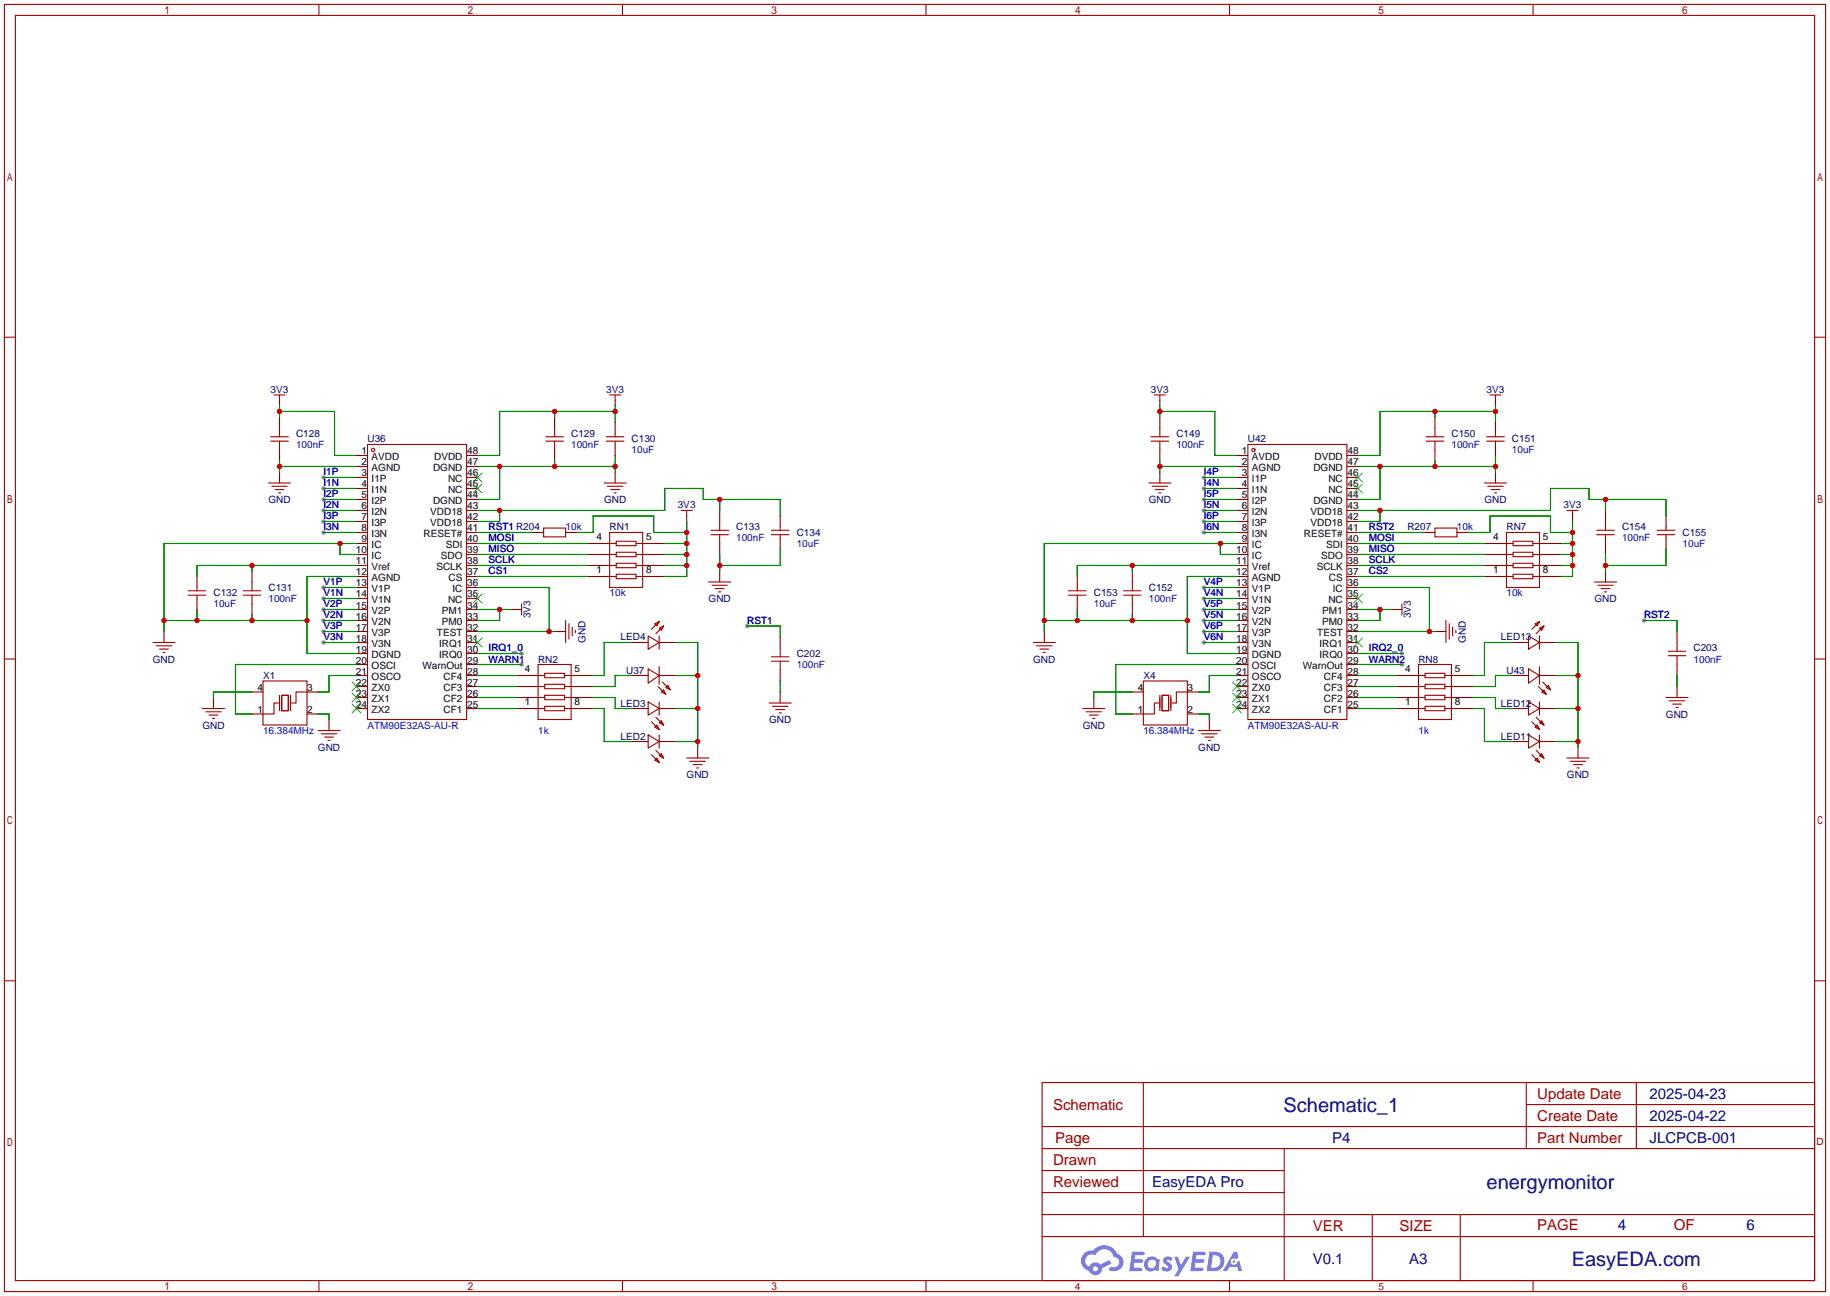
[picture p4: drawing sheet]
<svg xmlns="http://www.w3.org/2000/svg" width="422mm" height="299mm" viewBox="0 0 422 299" stroke-linecap="round" stroke-linejoin="round" font-family="sans-serif">
<g fill="#999">
<circle cx="74.7" cy="110.2" r=".51"/>
<circle cx="74.7" cy="112.8" r=".51"/>
<circle cx="74.7" cy="115.3" r=".51"/>
<circle cx="74.7" cy="117.9" r=".51"/>
<circle cx="74.7" cy="120.4" r=".51"/>
<circle cx="74.7" cy="122.9" r=".51"/>
<circle cx="74.7" cy="135.6" r=".51"/>
<circle cx="74.7" cy="138.2" r=".51"/>
<circle cx="74.7" cy="140.7" r=".51"/>
<circle cx="74.7" cy="143.3" r=".51"/>
<circle cx="74.7" cy="145.8" r=".51"/>
<circle cx="74.7" cy="148.3" r=".51"/>
<circle cx="120.4" cy="153.4" r=".51"/>
<circle cx="120.4" cy="150.9" r=".51"/>
<circle cx="277.9" cy="110.2" r=".51"/>
<circle cx="277.9" cy="112.8" r=".51"/>
<circle cx="277.9" cy="115.3" r=".51"/>
<circle cx="277.9" cy="117.9" r=".51"/>
<circle cx="277.9" cy="120.4" r=".51"/>
<circle cx="277.9" cy="122.9" r=".51"/>
<circle cx="277.9" cy="135.6" r=".51"/>
<circle cx="277.9" cy="138.2" r=".51"/>
<circle cx="277.9" cy="140.7" r=".51"/>
<circle cx="277.9" cy="143.3" r=".51"/>
<circle cx="277.9" cy="145.8" r=".51"/>
<circle cx="277.9" cy="148.3" r=".51"/>
<circle cx="323.6" cy="153.4" r=".51"/>
<circle cx="323.6" cy="150.9" r=".51"/>
<circle cx="172.5" cy="144.5" r=".51"/>
<circle cx="379.5" cy="143.3" r=".51"/>
</g>
<g fill="none" stroke="#a10000" stroke-width=".25">
<path d="M1 1h420.4v297.2h-420.4zM3.6 3.6h415.2v292.1h-415.2zM73.6 1v2.6M143.7 1v2.6M213.7 1v2.6M283.8 1v2.6M353.9 1v2.6M1 77.9h2.6M418.8 77.9h2.6M1 152.1h2.6M418.8 152.1h2.6M1 226.4h2.6"/>
<path d="M418.8 226.4h2.6M240.5 249.9h178.3v45.8h-178.3zM263.9 249.9v35.6M352.3 249.9v15.3M352.3 255h66.5M377.7 249.9v15.3M240.5 270.3h55.9M240.5 265.2h178.3M240.5 275.3h55.9M240.5 260.1h178.3M296.4 265.2v30.5M73.6 295.7v2.5"/>
<path d="M143.7 295.7v2.5M213.7 295.7v2.5M240.5 285.5h178.3M240.5 280.4h178.3M283.8 295.7v2.5M316.7 280.4v15.3M337.1 280.4v15.3M353.9 295.7v2.5"/>
</g>
<g fill="#5487ff">
<path d="M268.8 290.3a1.3 1.3 0 0 1 1.8 .3l-.4 .6a.54 .54 0 0 0-.9-.2l.1 .2a1.28 1.28 0 0 1 .8 2 1.53 1.53 0 0 1-2.2-.3l.6-.6 .7 .5a.31 .31 0 0 0 .4-.3 .31 .31 0 0 0-.3-.3 1.12 1.12 0 0 1-.6-1.9z"/>
<path d="M271.1 290.2h.8l.7 1.9 1.1-1.9h1l-2.8 4.5h-.8l.9-1.7z"/>
<path d="M261.3 289h2.2a.46 .46 0 0 1 .6 .1 .46 .46 0 0 1 .1 .5l-.4 .2h-1.7l-.2 .9h1.7a.4 .4 0 0 1 .3 .4 .4 .4 0 0 1-.4 .4h-1.7l-.2 1.2h1.4a.46 .46 0 0 1 .5 .1 .46 .46 0 0 1 .1 .5l-.3 .2h-2.7z"/>
<path d="M275.4 289h2.2a.47 .47 0 0 1 .6 .1 .47 .47 0 0 1 .1 .5l-.4 .2h-1.7l-.2 .9h1.7a.4 .4 0 0 1 .3 .4 .4 .4 0 0 1-.4 .4h-1.7l-.2 1.2h1.4a.46 .46 0 0 1 .5 .1 .46 .46 0 0 1 .1 .5l-.3 .2h-2.6z"/>
<path d="M284.8 289h.7l.4 1.3-.7 .4a.75 .75 0 0 0-1.1 .3 .75 .75 0 0 0 .5 1 .75 .75 0 0 0 .9-.6l.6-.3 .6 2.4h-.9l-.2-1h-1.9l-.5 1h-.9z"/>
<path d="M279.2 289l-.7 4.5h1.5a2.27 2.27 0 0 0 2.6-2.3 2.27 2.27 0 0 0-2.7-2.2zM280 289.8a1.5 1.5 0 0 1 1.7 1.5 1.5 1.5 0 0 1-1.9 1.4h-.3z"/>
<path d="M264.6 290.6a1.6 1.6 0 0 0-.3 2.3 1.6 1.6 0 0 0 2.3 .2l.8 .4 .3-2.5-.2-.3h-.4a1.58 1.58 0 0 0-2.5-.1zM265.2 291.1a.99 .99 0 0 1 1.6 .6 .99 .99 0 0 1-1.3 1.1 .98 .98 0 0 1-.3-1.7z"/>
<path d="M250.2 289.4a2.37 2.37 0 0 0 1.2 4 1.54 1.54 0 0 0 1.7 1 1.54 1.54 0 0 0 1.3-1.6l2.1-1.1-.4-.8-2.1 1.1a1.57 1.57 0 0 0-2.6 .4 1.5 1.5 0 0 1-.7-2.1 1.5 1.5 0 0 1 2.1-.5 2.23 2.23 0 0 1 2.3-1.4 2.23 2.23 0 0 1 2 1.8 1.16 1.16 0 0 1 1.3 1.1 1.16 1.16 0 0 1-1.1 1.3h-.7a.47 .47 0 0 0-.6 .3 .47 .47 0 0 0 .4 .6 2.14 2.14 0 0 0 2.8-1.4 2.14 2.14 0 0 0-1.4-2.7 3.2 3.2 0 0 0-5.4-.7l-1.2 .1zM252.3 292.9a.58 .58 0 0 1 1.1 0 .58 .58 0 0 1-1.1 0z"/>
<circle cx="284.8" cy="291.3" r=".28"/>
</g>
<g fill="none" stroke="#870000" stroke-width=".25">
<path d="M64.5 92.5v1.2M64.5 96.3v2.5M128 96.3v2.5M142 92.5v1.2M142 97.5v2.6M267.7 92.5v1.2M267.7 96.3v2.5M331.2 96.3v2.5M345.2 92.5v1.2M345.2 97.5v2.6M64.5 103.9v2.5M64.5 109v2.5"/>
<path d="M82.3 105.2h2.5M82.3 107.7h2.5M82.3 110.2h2.5M82.3 112.8h2.5M82.3 115.3h2.5M82.3 117.9h2.5M107.7 105.2h2.5M107.7 107.7h2.5M107.7 110.2h2.5M107.7 112.8h2.5M107.7 115.3h2.5M107.7 117.9h2.5"/>
<path d="M128 103.9v2.5M142 102.6v2.6M142 109v2.5M158.5 119.1v1.3M166.1 117.9v2.5M180.1 119.1v2.6M267.7 103.9v2.5M267.7 109v2.5M285.5 105.2h2.5M285.5 107.7h2.5M285.5 110.2h2.5M285.5 112.8h2.5"/>
<path d="M285.5 115.3h2.5M285.5 117.9h2.5M310.9 105.2h2.5M310.9 107.7h2.5M310.9 110.2h2.5M310.9 112.8h2.5M310.9 115.3h2.5M310.9 117.9h2.5M331.2 103.9v2.5M345.2 102.6v2.6M345.2 109v2.5M363 119.1v1.3"/>
<path d="M370.6 117.9v2.5M384.6 119.1v2.6M45.5 133.1v2.5M45.5 138.2v2.5M58.2 131.8v2.6M58.2 139.4v2.6M82.3 133.1h2.5M82.3 130.6h2.5M82.3 128h2.5M82.3 125.5h2.5M82.3 120.4h2.5M82.3 122.9h2.5"/>
<path d="M82.3 135.6h2.5M82.3 138.2h2.5M107.7 133.1h2.5M107.7 130.6h2.5M107.7 128h2.5M107.7 125.5h2.5M107.7 120.4h2.5M107.7 122.9h2.5M107.7 135.6h2.5M107.7 138.2h2.5M122.9 122.9h2.6M130.6 122.9h2.5"/>
<path d="M135.6 133.1h5.1M135.6 130.6h5.1M135.6 128h5.1M135.6 125.5h5.1M148.3 133.1h5.1M148.3 130.6h5.1M148.3 128h5.1M148.3 125.5h5.1M166.1 125.5v2.5M166.1 131.8v2.6M180.1 124.2v2.5M248.7 133.1v2.5"/>
<path d="M248.7 138.2v2.5M261.4 131.8v2.6M261.4 139.4v2.6M285.5 133.1h2.5M285.5 130.6h2.5M285.5 128h2.5M285.5 125.5h2.5M285.5 120.4h2.5M285.5 122.9h2.5M285.5 135.6h2.5M285.5 138.2h2.5M310.9 133.1h2.5"/>
<path d="M310.9 130.6h2.5M310.9 128h2.5M310.9 125.5h2.5M310.9 120.4h2.5M310.9 122.9h2.5M310.9 135.6h2.5M310.9 138.2h2.5M328.7 122.9h2.5M336.3 122.9h2.5M342.6 133.1h5.1M342.6 130.6h5.1M342.6 128h5.1"/>
<path d="M342.6 125.5h5.1M355.3 133.1h5.1M355.3 130.6h5.1M355.3 128h5.1M355.3 125.5h5.1M370.6 125.5v2.5M370.6 131.8v2.6M384.6 124.2v2.5M37.8 145.8v2.5M58.2 159.8h2.5M70.9 159.8h2.5M82.3 140.7h2.5"/>
<path d="M82.3 143.3h2.5M82.3 145.8h2.5M82.3 148.3h2.5M82.3 150.9h2.5M82.3 153.4h2.5M82.3 156h2.5M82.3 158.5h2.5M107.7 140.7h2.5M107.7 143.3h2.5M107.7 145.8h2.5M107.7 148.3h2.5M107.7 150.9h2.5"/>
<path d="M107.7 153.4h2.5M107.7 156h2.5M107.7 158.5h2.5M117.9 140.7h1.2M119.1 156h5.1M119.1 158.5h5.1M128 145.8h2.6M131.8 156h5.1M131.8 158.5h5.1M145.8 148.3h3.8M145.8 156h3.8M152.1 148.3h3.9"/>
<path d="M152.1 156h3.9M180.1 147.1v2.5M180.1 154.7v2.5M180.1 159.8v2.5M241 145.8v2.5M261.4 159.8h2.5M274.1 159.8h2.5M285.5 140.7h2.5M285.5 143.3h2.5M285.5 145.8h2.5M285.5 148.3h2.5M285.5 150.9h2.5"/>
<path d="M285.5 153.4h2.5M285.5 156h2.5M285.5 158.5h2.5M310.9 140.7h2.5M310.9 143.3h2.5M310.9 145.8h2.5M310.9 148.3h2.5M310.9 150.9h2.5M310.9 153.4h2.5M310.9 156h2.5M310.9 158.5h2.5M321.1 140.7h1.2"/>
<path d="M322.3 156h5.1M322.3 158.5h5.1M331.2 145.8h2.6M335 156h5.1M335 158.5h5.1M349 148.3h3.8M349 156h3.8M355.3 148.3h3.9M355.3 156h3.9M387.1 145.8v2.5M387.1 153.4v2.6M387.1 158.5v2.5"/>
<path d="M49.3 161v2.6M58.2 164.8h2.5M70.9 164.8h2.5M75.9 166.1v2.6M82.3 161h2.5M82.3 163.6h2.5M107.7 161h2.5M107.7 163.6h2.5M119.1 161h5.1M119.1 163.6h5.1M131.8 161h5.1M131.8 163.6h5.1"/>
<path d="M145.8 163.6h3.8M145.8 171.2h3.8M152.1 163.6h3.9M152.1 171.2h3.9M161 172.5v2.5M252.5 161v2.6M261.4 164.8h2.5M274.1 164.8h2.5M279.1 166.1v2.6M285.5 161h2.5M285.5 163.6h2.5M310.9 161h2.5"/>
<path d="M310.9 163.6h2.5M322.3 161h5.1M322.3 163.6h5.1M335 161h5.1M335 163.6h5.1M349 163.6h3.8M349 171.2h3.8M355.3 163.6h3.9M355.3 171.2h3.9M364.2 172.5v2.5"/>
</g>
<g fill="none" stroke="#a10000" stroke-width=".25">
<path d="M63.2 91.2h2.6M64.5 91.2v1.3M64.5 98.8v2M128 98.8v2M140.7 91.2h2.6M142 91.2v1.3M266.4 91.2h2.6M267.7 91.2v1.3M267.7 98.8v2M331.2 98.8v2M343.9 91.2h2.6M345.2 91.2v1.3"/>
<path d="M62 111.5h5.1M62.5 101.9h4M62.5 100.8h4M62.7 112.3h3.6M63.5 113h2M64.3 113.8h.5M64.5 101.9v2M84.8 102.6h22.9v63.5h-22.9zM126 101.9h4M126 100.8h4M128 101.9v2M139.4 111.5h5.1"/>
<path d="M140 101.9h4M140 100.8h4M140.2 112.3h3.6M141 113h2M141.7 113.8h.5M142 100.1v.7M142 101.9v.7M157.2 117.9h2.6M158.5 117.9v1.2M265.2 111.5h5.1M265.7 101.9h4M265.7 100.8h4"/>
<path d="M265.9 112.3h3.6M266.7 113h2M267.5 113.8h.5M267.7 101.9v2M288 102.6h22.9v63.5h-22.9zM329.2 101.9h4M329.2 100.8h4M331.2 101.9v2M342.6 111.5h5.1M343.2 101.9h4M343.2 100.8h4M343.4 112.3h3.6"/>
<path d="M344.2 113h2M344.9 113.8h.5M345.2 100.1v.7M345.2 101.9v.7M361.7 117.9h2.5M363 117.9v1.2M43.4 137.4h4.1M43.4 136.4h4.1M45.5 135.6v.8M45.5 137.4v.8M56.1 137.4h4.1M56.1 136.4h4.1"/>
<path d="M58.2 134.4v2M58.2 137.4v2M120.4 139.4v2.6M125.5 121.9h5.1v2.1h-5.1zM140.7 125.5h1.5M140.7 122.9h7.6v12.7h-7.6zM140.7 133.1h1.5M140.7 128h1.5M140.7 130.6h1.5M142.2 132.6h4.6v1h-4.6zM142.2 130h4.6v1.1h-4.6zM142.2 127.5h4.6v1h-4.6z"/>
<path d="M142.2 125h4.6v1h-4.6zM146.8 125.5h1.5M146.8 133.1h1.5M146.8 128h1.5M146.8 130.6h1.5M163.6 134.4h5.1M164.1 123.4h4M164.1 122.4h4M164.3 135.1h3.6M165.1 135.9h2M165.9 136.7h.5M166.1 120.4v2"/>
<path d="M166.1 123.4v2.1M178.1 123.4h4M178.1 122.4h4M180.1 121.7v.7M180.1 123.4v.8M246.6 137.4h4.1M246.6 136.4h4.1M248.7 135.6v.8M248.7 137.4v.8M259.3 137.4h4.1M259.3 136.4h4.1M261.4 134.4v2"/>
<path d="M261.4 137.4v2M323.6 139.4v2.6M331.2 121.9h5.1v2.1h-5.1zM347.7 125.5h1.5M347.7 133.1h1.5M347.7 128h1.5M347.7 122.9h7.6v12.7h-7.6zM347.7 130.6h1.5M349.2 132.6h4.6v1h-4.6zM349.2 130h4.6v1.1h-4.6zM349.2 127.5h4.6v1h-4.6zM349.2 125h4.6v1h-4.6z"/>
<path d="M353.8 125.5h1.5M353.8 133.1h1.5M353.8 128h1.5M353.8 130.6h1.5M368 134.4h5.1M368.6 123.4h4M368.6 122.4h4M368.8 135.1h3.6M369.6 135.9h2M370.3 136.7h.5M370.6 120.4v2M370.6 123.4v2.1"/>
<path d="M382.5 123.4h4.1M382.5 122.4h4.1M384.6 121.7v.7M384.6 123.4v.8M35.3 148.3h5.1M36.1 149.1h3.5M36.8 149.9h2.1M37.6 150.6h.5M60.7 157.2h10.2v10.2h-10.2zM70.9 159.8h-2.6v2.5h-1M119.1 140.7h1.3M124.2 156h1.5"/>
<path d="M124.2 153.4h7.6v12.7h-7.6zM124.2 158.5h1.5M125.7 158h4.6v1h-4.6zM125.7 155.4h4.6v1.1h-4.6zM130.3 156h1.5M130.3 158.5h1.5M130.6 143.3v5M131.3 144v3.6M132.1 144.8v2M132.8 145.5v.5M149.6 154.4l2.5 1.6-2.5 1.7zM149.6 146.8l2.5 1.5-2.5 1.6z"/>
<path d="M151.1 144l1-.5-.5 1zM151.9 158.5l1.8 1.8M152.1 145l1.1-.5-.5 1zM152.1 146.8v3.1M152.1 153.9v4.1M152.1 143.5l-1.7 1.8M152.7 159.8l.5-.5 .5 1zM152.9 157.5l1.8 1.8M153.2 144.5l-1.8 1.8M154.2 158.2l.5 1.1-1-.6zM178.1 152.7h4M178.1 151.6h4"/>
<path d="M180.1 149.6v2M180.1 152.7v2M238.5 148.3h5.1M239.3 149.1h3.5M240 149.9h2.1M240.8 150.6h.5M263.9 157.2h10.2v10.2h-10.2zM274.1 159.8h-2.6v2.5h-1M322.3 140.7h1.3M327.4 156h1.5M327.4 158.5h1.5M327.4 153.4h7.6v12.7h-7.6z"/>
<path d="M328.9 158h4.6v1h-4.6zM328.9 155.4h4.6v1.1h-4.6zM333.5 156h1.5M333.5 158.5h1.5M333.8 143.3v5M334.5 144v3.6M335.3 144.8v2M336 145.5v.5M352.8 154.4l2.5 1.6-2.5 1.7zM352.8 146.8l2.5 1.5-2.5 1.6zM354.3 144l1-.5-.5 1zM355.1 158.5l1.8 1.8"/>
<path d="M355.3 145l1.1-.5-.5 1zM355.3 146.8v3.1M355.3 153.9v4.1M355.3 143.5l-1.7 1.8M355.9 159.8l.5-.5 .5 1zM356.1 157.5l1.8 1.8M356.4 144.5l-1.8 1.8M356.9 158.7l.5-.5 .5 1.1zM385.1 151.4h4M385.1 150.4h4M387.1 148.3v2.1M387.1 151.4v2"/>
<path d="M46.7 163.6h5.1M47.5 164.3h3.6M48.3 165.1h2M49 165.9h.5M64.3 162.3h-1.1v2.5h-2.5M64.5 160.5v3.6M65 160.5h1.5v3.6h-1.5zM67.1 160.5v3.6M73.4 168.7h5.1M74.2 169.4h3.5M74.9 170.2h2.1M75.7 170.9h.5"/>
<path d="M124.2 163.6h1.5M124.2 161h1.5M125.7 163.1h4.6v1h-4.6zM125.7 160.5h4.6v1h-4.6zM130.3 163.6h1.5M130.3 161h1.5M149.6 169.7l2.5 1.5-2.5 1.5zM149.6 162.1l2.5 1.5-2.5 1.5zM150.4 174.2l1.7 1.8M150.4 166.6l1.7 1.8M151.1 175.5l.5-.5 .5 1zM151.1 167.9l.5-.5 .5 1z"/>
<path d="M151.4 173.2l1.8 1.8M151.4 165.6l1.8 1.8M152.1 174.5l.6-.5 .5 1zM152.1 166.9l.6-.5 .5 1zM152.1 162.1v3M152.1 169.7v3M158.5 175h5.1M159.3 175.8h3.5M160 176.5h2.1M160.8 177.3h.5M177.5 162.3h5.1M178.3 163.1h3.6"/>
<path d="M179.1 163.8h2M179.8 164.6h.5M249.9 163.6h5.1M250.7 164.3h3.6M251.5 165.1h2M252.2 165.9h.5M267.5 162.3h-1.1v2.5h-2.5M267.7 160.5v3.6M268.2 160.5h1.5v3.6h-1.5zM270.3 160.5v3.6M276.6 168.7h5.1M277.4 169.4h3.5"/>
<path d="M278.1 170.2h2.1M278.9 170.9h.5M327.4 163.6h1.5M327.4 161h1.5M328.9 163.1h4.6v1h-4.6zM328.9 160.5h4.6v1h-4.6zM333.5 163.6h1.5M333.5 161h1.5M352.8 169.7l2.5 1.5-2.5 1.5zM352.8 162.1l2.5 1.5-2.5 1.5zM353.6 174.2l1.7 1.8M353.6 166.6l1.7 1.8"/>
<path d="M354.3 175.5l.5-.5 .5 1zM354.3 167.9l.5-.5 .5 1zM354.6 173.2l1.8 1.8M354.6 165.6l1.8 1.8M355.3 162.1v3M355.3 169.7v3M355.9 174l.5 1-1.1-.5zM355.9 166.4l.5 1-1.1-.5zM361.7 175h5.1M362.5 175.8h3.5M363.2 176.5h2.1M364 177.3h.5"/>
<path d="M384.6 161h5M385.3 161.8h3.6M386.1 162.6h2M386.8 163.3h.5"/>
<circle cx="86.1" cy="103.9" r=".38"/>
<circle cx="289.3" cy="103.9" r=".38"/>
</g>
<g fill="none" stroke="#008700" stroke-width=".25">
<path d="M64.5 93.7v2.6M64.5 95h12.7v10.2h5.1M128 95v1.3M142 95h-26.7v10.2h-5.1M142 93.7v3.8M267.7 95h12.7v10.2h5.1M267.7 93.7v2.6M331.2 95v1.3M345.2 95h-26.7v10.2h-5.1M345.2 93.7v3.8M64.5 106.4v2.6M64.5 107.7h17.8"/>
<path d="M74.7 115.3h7.6M74.7 110.2h7.6M74.7 112.8h7.6M74.7 117.9h7.6M110.2 107.7h31.8M110.2 117.9h43.2v-5.1h8.9v2.5h17.8v3.8M115.3 107.7v7.6h-5.1M115.3 117.9v2.5h-5.1M128 106.4v1.3M142 105.2v3.8M166.1 115.3v2.6M267.7 107.7h17.8"/>
<path d="M267.7 106.4v2.6M277.9 115.3h7.6M277.9 110.2h7.6M277.9 112.8h7.6M277.9 117.9h7.6M313.4 107.7h31.8M313.4 117.9h44.5v-5.1h8.9v2.5h17.8v3.8M318.5 107.7v7.6h-5.1M318.5 117.9v2.5h-5.1M331.2 106.4v1.3M345.2 105.2v3.8M370.6 115.3v2.6"/>
<path d="M58.2 130.6v1.2M74.7 120.4h7.6M74.7 122.9h7.6M74.7 135.6h7.6M74.7 138.2h7.6M78.5 125.5v2.5h3.8M82.3 125.5h-44.5v20.3M82.3 130.6h-36.8v2.5M82.3 133.1h-11.4v17.8h11.4M110.2 122.9h12.7M110.2 125.5h25.4M110.2 128h25.4"/>
<path d="M110.2 133.1h25.4M110.2 130.6h25.4M110.2 135.6h16.5v10.2M133.1 122.9h3.8v-3.8h14v3.8h7.6M153.4 125.5h5.1M153.4 128h5.1M153.4 130.6h5.1M158.5 120.4v12.7h-5.1M166.1 128v3.8M180.1 126.7v3.9h-14M261.4 130.6v1.2M277.9 120.4h7.6"/>
<path d="M277.9 122.9h7.6M277.9 135.6h7.6M277.9 138.2h7.6M281.7 125.5v2.5h3.8M285.5 125.5h-44.5v20.3M285.5 133.1h-11.4v17.8h11.4M285.5 130.6h-36.8v2.5M313.4 122.9h15.3M313.4 125.5h29.2M313.4 128h29.2M313.4 133.1h29.2M313.4 130.6h29.2"/>
<path d="M313.4 135.6h16.5v10.2M338.8 122.9h5.1v-3.8h14v3.8h5.1M360.4 125.5h2.6M360.4 128h2.6M360.4 130.6h2.6M363 120.4v12.7h-2.6M370.6 128v3.8M384.6 126.7v3.9h-14M37.8 143.3h33.1M45.5 140.7v2.6M58.2 142v1.3M58.2 159.8h-8.9v1.2"/>
<path d="M74.7 143.3h7.6M74.7 140.7h7.6M74.7 145.8h7.6M74.7 148.3h7.6M82.3 156h-6.4v3.8h-2.5M82.3 153.4h-27.9v11.4h3.8M110.2 150.9h10.2M110.2 140.7h7.7M110.2 145.8h17.8M110.2 156h8.9M110.2 153.4h10.2M110.2 158.5h8.9"/>
<path d="M115.3 140.7v2.6h-5.1M145.8 156h-3.8v2.5h-5.1M145.8 148.3h-6.4v7.7h-2.5M156 148.3h5v24.2M156 156h5M172.5 144.5h7.6v2.6M180.1 157.2v2.6M241 143.3h33.1M248.7 140.7v2.6M261.4 159.8h-8.9v1.2M261.4 142v1.3M277.9 143.3h7.6"/>
<path d="M277.9 140.7h7.6M277.9 145.8h7.6M277.9 148.3h7.6M285.5 156h-6.4v3.8h-2.5M285.5 153.4h-27.9v11.4h3.8M313.4 150.9h10.2M313.4 140.7h7.7M313.4 145.8h17.8M313.4 156h8.9M313.4 153.4h10.2M313.4 158.5h8.9M318.5 140.7v2.6h-5.1"/>
<path d="M349 148.3h-6.4v7.7h-2.5M349 156h-3.8v2.5h-5.1M359.2 148.3h5v24.2M359.2 156h5M379.5 143.3h7.6v2.5M387.1 156v2.5M73.4 164.8h2.5v1.3M110.2 161h8.9M110.2 163.6h8.9M136.9 161h5.1v2.6h3.8M136.9 163.6h2.5v7.6h6.4M156 163.6h5"/>
<path d="M156 171.2h5M276.6 164.8h2.5v1.3M313.4 161h8.9M313.4 163.6h8.9M340.1 161h5.1v2.6h3.8M340.1 163.6h2.5v7.6h6.4M359.2 163.6h5M359.2 171.2h5"/>
</g>
<g fill="none" stroke="#3c3" stroke-width=".25">
<path d="M109.2 109.2l2.1 2.1M109.2 111.8l2.1 2M111.3 109.2l-2.1 2.1M111.3 111.8l-2.1 2M312.4 109.2l2.1 2.1M312.4 111.8l2.1 2M314.5 109.2l-2.1 2.1M314.5 111.8l-2.1 2M109.2 137.2l2.1 2M111.3 137.2l-2.1 2M312.4 137.2l2.1 2M314.5 137.2l-2.1 2"/>
<path d="M81.3 157.5l2 2M83.3 157.5l-2 2M109.2 147.3l2.1 2.1M111.3 147.3l-2.1 2.1M284.5 157.5l2 2M286.5 157.5l-2 2M312.4 147.3l2.1 2.1M314.5 147.3l-2.1 2.1M81.3 162.6l2 2M81.3 160l2 2.1M83.3 162.6l-2 2M83.3 160l-2 2.1"/>
<path d="M284.5 162.6l2 2M284.5 160l2 2.1M286.5 162.6l-2 2M286.5 160l-2 2.1"/>
</g>
<g fill="#c00">
<circle cx="64.5" cy="95" r=".63"/>
<circle cx="64.5" cy="107.7" r=".63"/>
<circle cx="142" cy="95" r=".63"/>
<circle cx="128" cy="95" r=".63"/>
<circle cx="142" cy="107.7" r=".63"/>
<circle cx="128" cy="107.7" r=".63"/>
<circle cx="115.3" cy="107.7" r=".63"/>
<circle cx="78.5" cy="125.5" r=".63"/>
<circle cx="37.8" cy="143.3" r=".63"/>
<circle cx="45.5" cy="143.3" r=".63"/>
<circle cx="58.2" cy="143.3" r=".63"/>
<circle cx="70.9" cy="143.3" r=".63"/>
<circle cx="58.2" cy="130.6" r=".63"/>
<circle cx="161" cy="171.2" r=".63"/>
<circle cx="161" cy="163.6" r=".63"/>
<circle cx="161" cy="156" r=".63"/>
<circle cx="126.7" cy="145.8" r=".63"/>
<circle cx="115.3" cy="140.7" r=".63"/>
<circle cx="158.5" cy="125.5" r=".63"/>
<circle cx="158.5" cy="128" r=".63"/>
<circle cx="158.5" cy="130.6" r=".63"/>
<circle cx="158.5" cy="122.9" r=".63"/>
<circle cx="166.1" cy="115.3" r=".63"/>
<circle cx="115.3" cy="117.9" r=".63"/>
<circle cx="166.1" cy="130.6" r=".63"/>
<circle cx="267.7" cy="95" r=".63"/>
<circle cx="267.7" cy="107.7" r=".63"/>
<circle cx="345.2" cy="95" r=".63"/>
<circle cx="331.2" cy="95" r=".63"/>
<circle cx="331.2" cy="107.7" r=".63"/>
<circle cx="345.2" cy="107.7" r=".63"/>
<circle cx="318.5" cy="107.7" r=".63"/>
<circle cx="281.7" cy="125.5" r=".63"/>
<circle cx="241" cy="143.3" r=".63"/>
<circle cx="248.7" cy="143.3" r=".63"/>
<circle cx="261.4" cy="143.3" r=".63"/>
<circle cx="274.1" cy="143.3" r=".63"/>
<circle cx="261.4" cy="130.6" r=".63"/>
<circle cx="364.2" cy="171.2" r=".63"/>
<circle cx="364.2" cy="163.6" r=".63"/>
<circle cx="364.2" cy="156" r=".63"/>
<circle cx="329.9" cy="145.8" r=".63"/>
<circle cx="318.5" cy="140.7" r=".63"/>
<circle cx="363" cy="125.5" r=".63"/>
<circle cx="363" cy="128" r=".63"/>
<circle cx="363" cy="130.6" r=".63"/>
<circle cx="363" cy="122.9" r=".63"/>
<circle cx="370.6" cy="115.3" r=".63"/>
<circle cx="318.5" cy="117.9" r=".63"/>
<circle cx="370.6" cy="130.6" r=".63"/>
</g>
<g font-size="4.6" fill="#000080">
<text x="296.3" y="256.6">Schematic_1</text>
<text x="343.1" y="274.4">energymonitor</text>
<text x="362.8" y="292.2">EasyEDA.com</text>
</g>
<g font-size="3.5" fill="#a00000">
<text x="243.1" y="256.2">Schematic</text>
<text x="354.8" y="253.7">Update Date</text>
<text x="243.6" y="263.8">Page</text>
<text x="354.8" y="258.8">Create Date</text>
<text x="354.8" y="263.8">Part Number</text>
<text x="243.1" y="268.9">Drawn</text>
<text x="243.1" y="274">Reviewed</text>
<text x="303" y="284.2">VER</text>
<text x="323" y="284.2">SIZE</text>
<text x="354.8" y="283.9">PAGE</text>
<text x="386.3" y="283.9">OF</text>
</g>
<g font-size="3.5" fill="#000080">
<text x="380.7" y="253.7">2025-04-23</text>
<text x="307.5" y="263.8">P4</text>
<text x="380.7" y="263.8">JLCPCB-001</text>
<text x="380.7" y="258.8">2025-04-22</text>
<text x="265.9" y="274">EasyEDA Pro</text>
<text x="373.4" y="283.9">4</text>
<text x="403.2" y="283.9">6</text>
<text x="303" y="291.8">V0.1</text>
<text x="325.3" y="291.8">A3</text>
</g>
<g font-size="2.3" fill="#000080">
<text x="62.5" y="90.7">3V3</text>
<text x="139.9" y="90.7">3V3</text>
<text x="265.7" y="90.7">3V3</text>
<text x="343.1" y="90.7">3V3</text>
<text x="68.3" y="100.9">C128</text>
<text x="131.8" y="100.9">C129</text>
<text x="271.5" y="100.9">C149</text>
<text x="335" y="100.9">C150</text>
<text x="84.8" y="102.2">U36</text>
<text x="145.8" y="102.2">C130</text>
<text x="288" y="102.2">U42</text>
<text x="349" y="102.2">C151</text>
<text x="62" y="116.1">GND</text>
<text x="139.4" y="116.1">GND</text>
<text x="156.4" y="117.4">3V3</text>
<text x="265.2" y="116.1">GND</text>
<text x="342.6" y="116.1">GND</text>
<text x="360.9" y="117.4">3V3</text>
<text x="140.7" y="122.5">RN1</text>
<text x="169.9" y="122.5">C133</text>
<text x="183.9" y="123.7">C134</text>
<text x="324.9" y="122.5">R207</text>
<text x="347.7" y="122.5">RN7</text>
<text x="374.4" y="122.5">C154</text>
<text x="388.4" y="123.7">C155</text>
<text x="49.3" y="137.7">C132</text>
<text x="62" y="136.4">C131</text>
<text x="252.5" y="137.7">C153</text>
<text x="265.2" y="136.4">C152</text>
<text x="122.5" y="142.8" transform="rotate(-90 122.5 142.8)">3V3</text>
<text x="163.6" y="139">GND</text>
<text x="325.7" y="142.8" transform="rotate(-90 325.7 142.8)">3V3</text>
<text x="368" y="139">GND</text>
<text x="135.2" y="148.4" transform="rotate(-90 135.2 148.4)">GND</text>
<text x="143.3" y="147.9">LED4</text>
<text x="338.4" y="148.4" transform="rotate(-90 338.4 148.4)">GND</text>
<text x="346.5" y="147.9">LED13</text>
<text x="35.3" y="153">GND</text>
<text x="124.2" y="153">RN2</text>
<text x="144.5" y="155.5">U37</text>
<text x="183.9" y="151.7">C202</text>
<text x="238.5" y="153">GND</text>
<text x="327.4" y="153">RN8</text>
<text x="347.7" y="155.5">U43</text>
<text x="390.9" y="150.4">C203</text>
<text x="60.7" y="156.8">X1</text>
<text x="263.9" y="156.8">X4</text>
<text x="143.3" y="163.1">LED3</text>
<text x="177.5" y="166.9">GND</text>
<text x="346.5" y="163.1">LED12</text>
<text x="384.5" y="165.7">GND</text>
<text x="46.7" y="168.2">GND</text>
<text x="73.4" y="173.3">GND</text>
<text x="143.3" y="170.7">LED2</text>
<text x="249.9" y="168.2">GND</text>
<text x="276.6" y="173.3">GND</text>
<text x="346.5" y="170.7">LED11</text>
<text x="158.5" y="179.6">GND</text>
<text x="361.7" y="179.6">GND</text>
</g>
<g font-size="2.3" fill="#00f">
<text x="68.3" y="103.4">100nF</text>
<text x="131.8" y="103.4">100nF</text>
<text x="145.8" y="104.7">10uF</text>
<text x="271.5" y="103.4">100nF</text>
<text x="335" y="103.4">100nF</text>
<text x="349" y="104.7">10uF</text>
<text x="74.7" y="109.8">I1P</text>
<text x="74.7" y="112.3">I1N</text>
<text x="277.9" y="109.8">I4P</text>
<text x="277.9" y="112.3">I4N</text>
<text x="74.7" y="114.9">I2P</text>
<text x="74.7" y="117.4">I2N</text>
<text x="74.7" y="119.9">I3P</text>
<text x="277.9" y="114.9">I5P</text>
<text x="277.9" y="117.4">I5N</text>
<text x="277.9" y="119.9">I6P</text>
<text x="74.7" y="122.5">I3N</text>
<text x="112.8" y="125">MOSI</text>
<text x="112.8" y="122.5">RST1 R204</text>
<text x="130.6" y="122.5">10k</text>
<text x="169.9" y="125">100nF</text>
<text x="277.9" y="122.5">I6N</text>
<text x="316" y="125">MOSI</text>
<text x="316" y="122.5">RST2</text>
<text x="336.3" y="122.5">10k</text>
<text x="374.4" y="125">100nF</text>
<text x="112.8" y="127.6">MISO</text>
<text x="112.8" y="130.1">SCLK</text>
<text x="183.9" y="126.3">10uF</text>
<text x="316" y="127.6">MISO</text>
<text x="316" y="130.1">SCLK</text>
<text x="388.4" y="126.3">10uF</text>
<text x="74.7" y="135.2">V1P</text>
<text x="74.7" y="137.7">V1N</text>
<text x="112.8" y="132.6">CS1</text>
<text x="140.7" y="137.7">10k</text>
<text x="277.9" y="135.2">V4P</text>
<text x="277.9" y="137.7">V4N</text>
<text x="316" y="132.6">CS2</text>
<text x="347.7" y="137.7">10k</text>
<text x="49.3" y="140.3">10uF</text>
<text x="62" y="139">100nF</text>
<text x="74.7" y="140.3">V2P</text>
<text x="74.7" y="142.8">V2N</text>
<text x="252.5" y="140.3">10uF</text>
<text x="265.2" y="139">100nF</text>
<text x="277.9" y="140.3">V5P</text>
<text x="277.9" y="142.8">V5N</text>
<text x="379.5" y="142.8">RST2</text>
<text x="74.7" y="145.3">V3P</text>
<text x="74.7" y="147.9">V3N</text>
<text x="172.5" y="144.1">RST1</text>
<text x="277.9" y="145.3">V6P</text>
<text x="277.9" y="147.9">V6N</text>
<text x="112.8" y="153">WARN1</text>
<text x="112.8" y="150.4">IRQ1_0</text>
<text x="183.9" y="154.2">100nF</text>
<text x="316" y="153">WARN2</text>
<text x="316" y="150.4">IRQ2_0</text>
<text x="390.9" y="153">100nF</text>
<text x="60.7" y="169.5">16.384MHz</text>
<text x="84.8" y="168.2">ATM90E32AS-AU-R</text>
<text x="124.2" y="169.5">1k</text>
<text x="263.9" y="169.5">16.384MHz</text>
<text x="288" y="168.2">ATM90E32AS-AU-R</text>
<text x="327.4" y="169.5">1k</text>
</g>
<g font-size="2.3">
<text x="83.4" y="107.5">2</text>
<text x="83.4" y="104.9">1</text>
<text x="85.8" y="106.2">AVDD</text>
<text x="100.2" y="106.2">DVDD</text>
<text x="107.8" y="104.9">48</text>
<text x="107.8" y="107.5">47</text>
<text x="286.6" y="107.5">2</text>
<text x="286.6" y="104.9">1</text>
<text x="289" y="106.2">AVDD</text>
<text x="303.4" y="106.2">DVDD</text>
<text x="311" y="104.9">48</text>
<text x="311" y="107.5">47</text>
<text x="83.4" y="112.5">4</text>
<text x="83.4" y="110">3</text>
<text x="85.8" y="113.8">I1N</text>
<text x="85.8" y="111.3">I1P</text>
<text x="85.8" y="108.7">AGND</text>
<text x="100" y="108.7">DGND</text>
<text x="103.4" y="111.3">NC</text>
<text x="103.4" y="113.8">NC</text>
<text x="107.8" y="110">46</text>
<text x="107.8" y="112.5">45</text>
<text x="286.6" y="112.5">4</text>
<text x="286.6" y="110">3</text>
<text x="289" y="113.8">I1N</text>
<text x="289" y="111.3">I1P</text>
<text x="289" y="108.7">AGND</text>
<text x="303.2" y="108.7">DGND</text>
<text x="306.6" y="111.3">NC</text>
<text x="306.6" y="113.8">NC</text>
<text x="311" y="110">46</text>
<text x="311" y="112.5">45</text>
<text x="83.4" y="117.6">6</text>
<text x="83.4" y="115.1">5</text>
<text x="85.8" y="118.9">I2N</text>
<text x="85.8" y="116.4">I2P</text>
<text x="99.3" y="118.9">VDD18</text>
<text x="100" y="116.4">DGND</text>
<text x="107.8" y="115.1">44</text>
<text x="107.8" y="117.6">43</text>
<text x="286.6" y="117.6">6</text>
<text x="286.6" y="115.1">5</text>
<text x="289" y="118.9">I2N</text>
<text x="289" y="116.4">I2P</text>
<text x="302.5" y="118.9">VDD18</text>
<text x="303.2" y="116.4">DGND</text>
<text x="311" y="115.1">44</text>
<text x="311" y="117.6">43</text>
<text x="83.4" y="125.2">9</text>
<text x="83.4" y="122.7">8</text>
<text x="83.4" y="120.2">7</text>
<text x="85.8" y="124">I3N</text>
<text x="85.8" y="121.4">I3P</text>
<text x="97.8" y="124">RESET#</text>
<text x="99.3" y="121.4">VDD18</text>
<text x="107.8" y="120.2">42</text>
<text x="107.8" y="122.7">41</text>
<text x="107.8" y="125.2">40</text>
<text x="137.7" y="124.8">4</text>
<text x="149.1" y="124.8">5</text>
<text x="286.6" y="125.2">9</text>
<text x="286.6" y="122.7">8</text>
<text x="286.6" y="120.2">7</text>
<text x="289" y="124">I3N</text>
<text x="289" y="121.4">I3P</text>
<text x="301" y="124">RESET#</text>
<text x="302.5" y="121.4">VDD18</text>
<text x="311" y="120.2">42</text>
<text x="311" y="122.7">41</text>
<text x="311" y="125.2">40</text>
<text x="344.7" y="124.8">4</text>
<text x="356.1" y="124.8">5</text>
<text x="82.1" y="130.3">11</text>
<text x="82.1" y="127.8">10</text>
<text x="85.8" y="131.6">Vref</text>
<text x="85.8" y="129.1">IC</text>
<text x="85.8" y="126.5">IC</text>
<text x="100.7" y="131.6">SCLK</text>
<text x="101.8" y="129.1">SDO</text>
<text x="102.9" y="126.5">SDI</text>
<text x="107.8" y="127.8">39</text>
<text x="107.8" y="130.3">38</text>
<text x="285.3" y="130.3">11</text>
<text x="285.3" y="127.8">10</text>
<text x="289" y="131.6">Vref</text>
<text x="289" y="129.1">IC</text>
<text x="289" y="126.5">IC</text>
<text x="303.9" y="131.6">SCLK</text>
<text x="305" y="129.1">SDO</text>
<text x="306.1" y="126.5">SDI</text>
<text x="311" y="127.8">39</text>
<text x="311" y="130.3">38</text>
<text x="82.1" y="137.9">14</text>
<text x="82.1" y="135.4">13</text>
<text x="82.1" y="132.9">12</text>
<text x="85.8" y="136.7">V1P</text>
<text x="85.8" y="134.1">AGND</text>
<text x="103.5" y="134.1">CS</text>
<text x="104.4" y="136.7">IC</text>
<text x="107.8" y="132.9">37</text>
<text x="107.8" y="135.4">36</text>
<text x="107.8" y="137.9">35</text>
<text x="137.7" y="132.4">1</text>
<text x="149.1" y="132.4">8</text>
<text x="285.3" y="137.9">14</text>
<text x="285.3" y="135.4">13</text>
<text x="285.3" y="132.9">12</text>
<text x="289" y="136.7">V1P</text>
<text x="289" y="134.1">AGND</text>
<text x="306.7" y="134.1">CS</text>
<text x="307.6" y="136.7">IC</text>
<text x="311" y="132.9">37</text>
<text x="311" y="135.4">36</text>
<text x="311" y="137.9">35</text>
<text x="344.7" y="132.4">1</text>
<text x="356.1" y="132.4">8</text>
<text x="82.1" y="143">16</text>
<text x="82.1" y="140.5">15</text>
<text x="85.8" y="141.8">V2P</text>
<text x="85.8" y="139.2">V1N</text>
<text x="102" y="141.8">PM1</text>
<text x="103.4" y="139.2">NC</text>
<text x="107.8" y="140.5">34</text>
<text x="107.8" y="143">33</text>
<text x="285.3" y="143">16</text>
<text x="285.3" y="140.5">15</text>
<text x="289" y="141.8">V2P</text>
<text x="289" y="139.2">V1N</text>
<text x="305.2" y="141.8">PM1</text>
<text x="306.6" y="139.2">NC</text>
<text x="311" y="140.5">34</text>
<text x="311" y="143">33</text>
<text x="82.1" y="148.1">18</text>
<text x="82.1" y="145.6">17</text>
<text x="85.8" y="149.4">V3N</text>
<text x="85.8" y="146.8">V3P</text>
<text x="85.8" y="144.3">V2N</text>
<text x="100.9" y="146.8">TEST</text>
<text x="101.4" y="149.4">IRQ1</text>
<text x="102" y="144.3">PM0</text>
<text x="107.8" y="145.6">32</text>
<text x="107.8" y="148.1">31</text>
<text x="285.3" y="148.1">18</text>
<text x="285.3" y="145.6">17</text>
<text x="289" y="149.4">V3N</text>
<text x="289" y="146.8">V3P</text>
<text x="289" y="144.3">V2N</text>
<text x="304.1" y="146.8">TEST</text>
<text x="304.6" y="149.4">IRQ1</text>
<text x="305.2" y="144.3">PM0</text>
<text x="311" y="145.6">32</text>
<text x="311" y="148.1">31</text>
<text x="82.1" y="155.7">21</text>
<text x="82.1" y="153.2">20</text>
<text x="82.1" y="150.6">19</text>
<text x="85.8" y="154.5">OSCI</text>
<text x="85.8" y="151.9">DGND</text>
<text x="97.5" y="154.5">WarnOut</text>
<text x="101.4" y="151.9">IRQ0</text>
<text x="107.8" y="150.6">30</text>
<text x="107.8" y="153.2">29</text>
<text x="107.8" y="155.7">28</text>
<text x="121.2" y="155.2">4</text>
<text x="132.6" y="155.2">5</text>
<text x="285.3" y="155.7">21</text>
<text x="285.3" y="153.2">20</text>
<text x="285.3" y="150.6">19</text>
<text x="289" y="154.5">OSCI</text>
<text x="289" y="151.9">DGND</text>
<text x="300.7" y="154.5">WarnOut</text>
<text x="304.6" y="151.9">IRQ0</text>
<text x="311" y="150.6">30</text>
<text x="311" y="153.2">29</text>
<text x="311" y="155.7">28</text>
<text x="324.4" y="155.2">4</text>
<text x="335.8" y="155.2">5</text>
<text x="59.4" y="159.5">4</text>
<text x="70.9" y="159.5">3</text>
<text x="82.1" y="160.8">23</text>
<text x="82.1" y="158.3">22</text>
<text x="85.8" y="159.5">ZX0</text>
<text x="85.8" y="157">OSCO</text>
<text x="102.4" y="157">CF4</text>
<text x="102.4" y="159.5">CF3</text>
<text x="107.8" y="158.3">27</text>
<text x="107.8" y="160.8">26</text>
<text x="262.6" y="159.5">4</text>
<text x="274.1" y="159.5">3</text>
<text x="285.3" y="160.8">23</text>
<text x="285.3" y="158.3">22</text>
<text x="289" y="159.5">ZX0</text>
<text x="289" y="157">OSCO</text>
<text x="305.6" y="157">CF4</text>
<text x="305.6" y="159.5">CF3</text>
<text x="311" y="158.3">27</text>
<text x="311" y="160.8">26</text>
<text x="59.4" y="164.6">1</text>
<text x="70.9" y="164.6">2</text>
<text x="82.1" y="163.3">24</text>
<text x="85.8" y="164.6">ZX2</text>
<text x="85.8" y="162.1">ZX1</text>
<text x="102.4" y="162.1">CF2</text>
<text x="102.4" y="164.6">CF1</text>
<text x="107.8" y="163.3">25</text>
<text x="121.2" y="162.9">1</text>
<text x="132.6" y="162.9">8</text>
<text x="262.6" y="164.6">1</text>
<text x="274.1" y="164.6">2</text>
<text x="285.3" y="163.3">24</text>
<text x="289" y="164.6">ZX2</text>
<text x="289" y="162.1">ZX1</text>
<text x="305.6" y="162.1">CF2</text>
<text x="305.6" y="164.6">CF1</text>
<text x="311" y="163.3">25</text>
<text x="324.4" y="162.9">1</text>
<text x="335.8" y="162.9">8</text>
</g>
<g font-size="2.3" fill="#a00000">
<text x="419.3" y="264.4">D</text>
<text x="248.1" y="297.7">4</text>
<text x="318.2" y="297.7">5</text>
<text x="388.3" y="297.7">6</text>
</g>
</svg>
